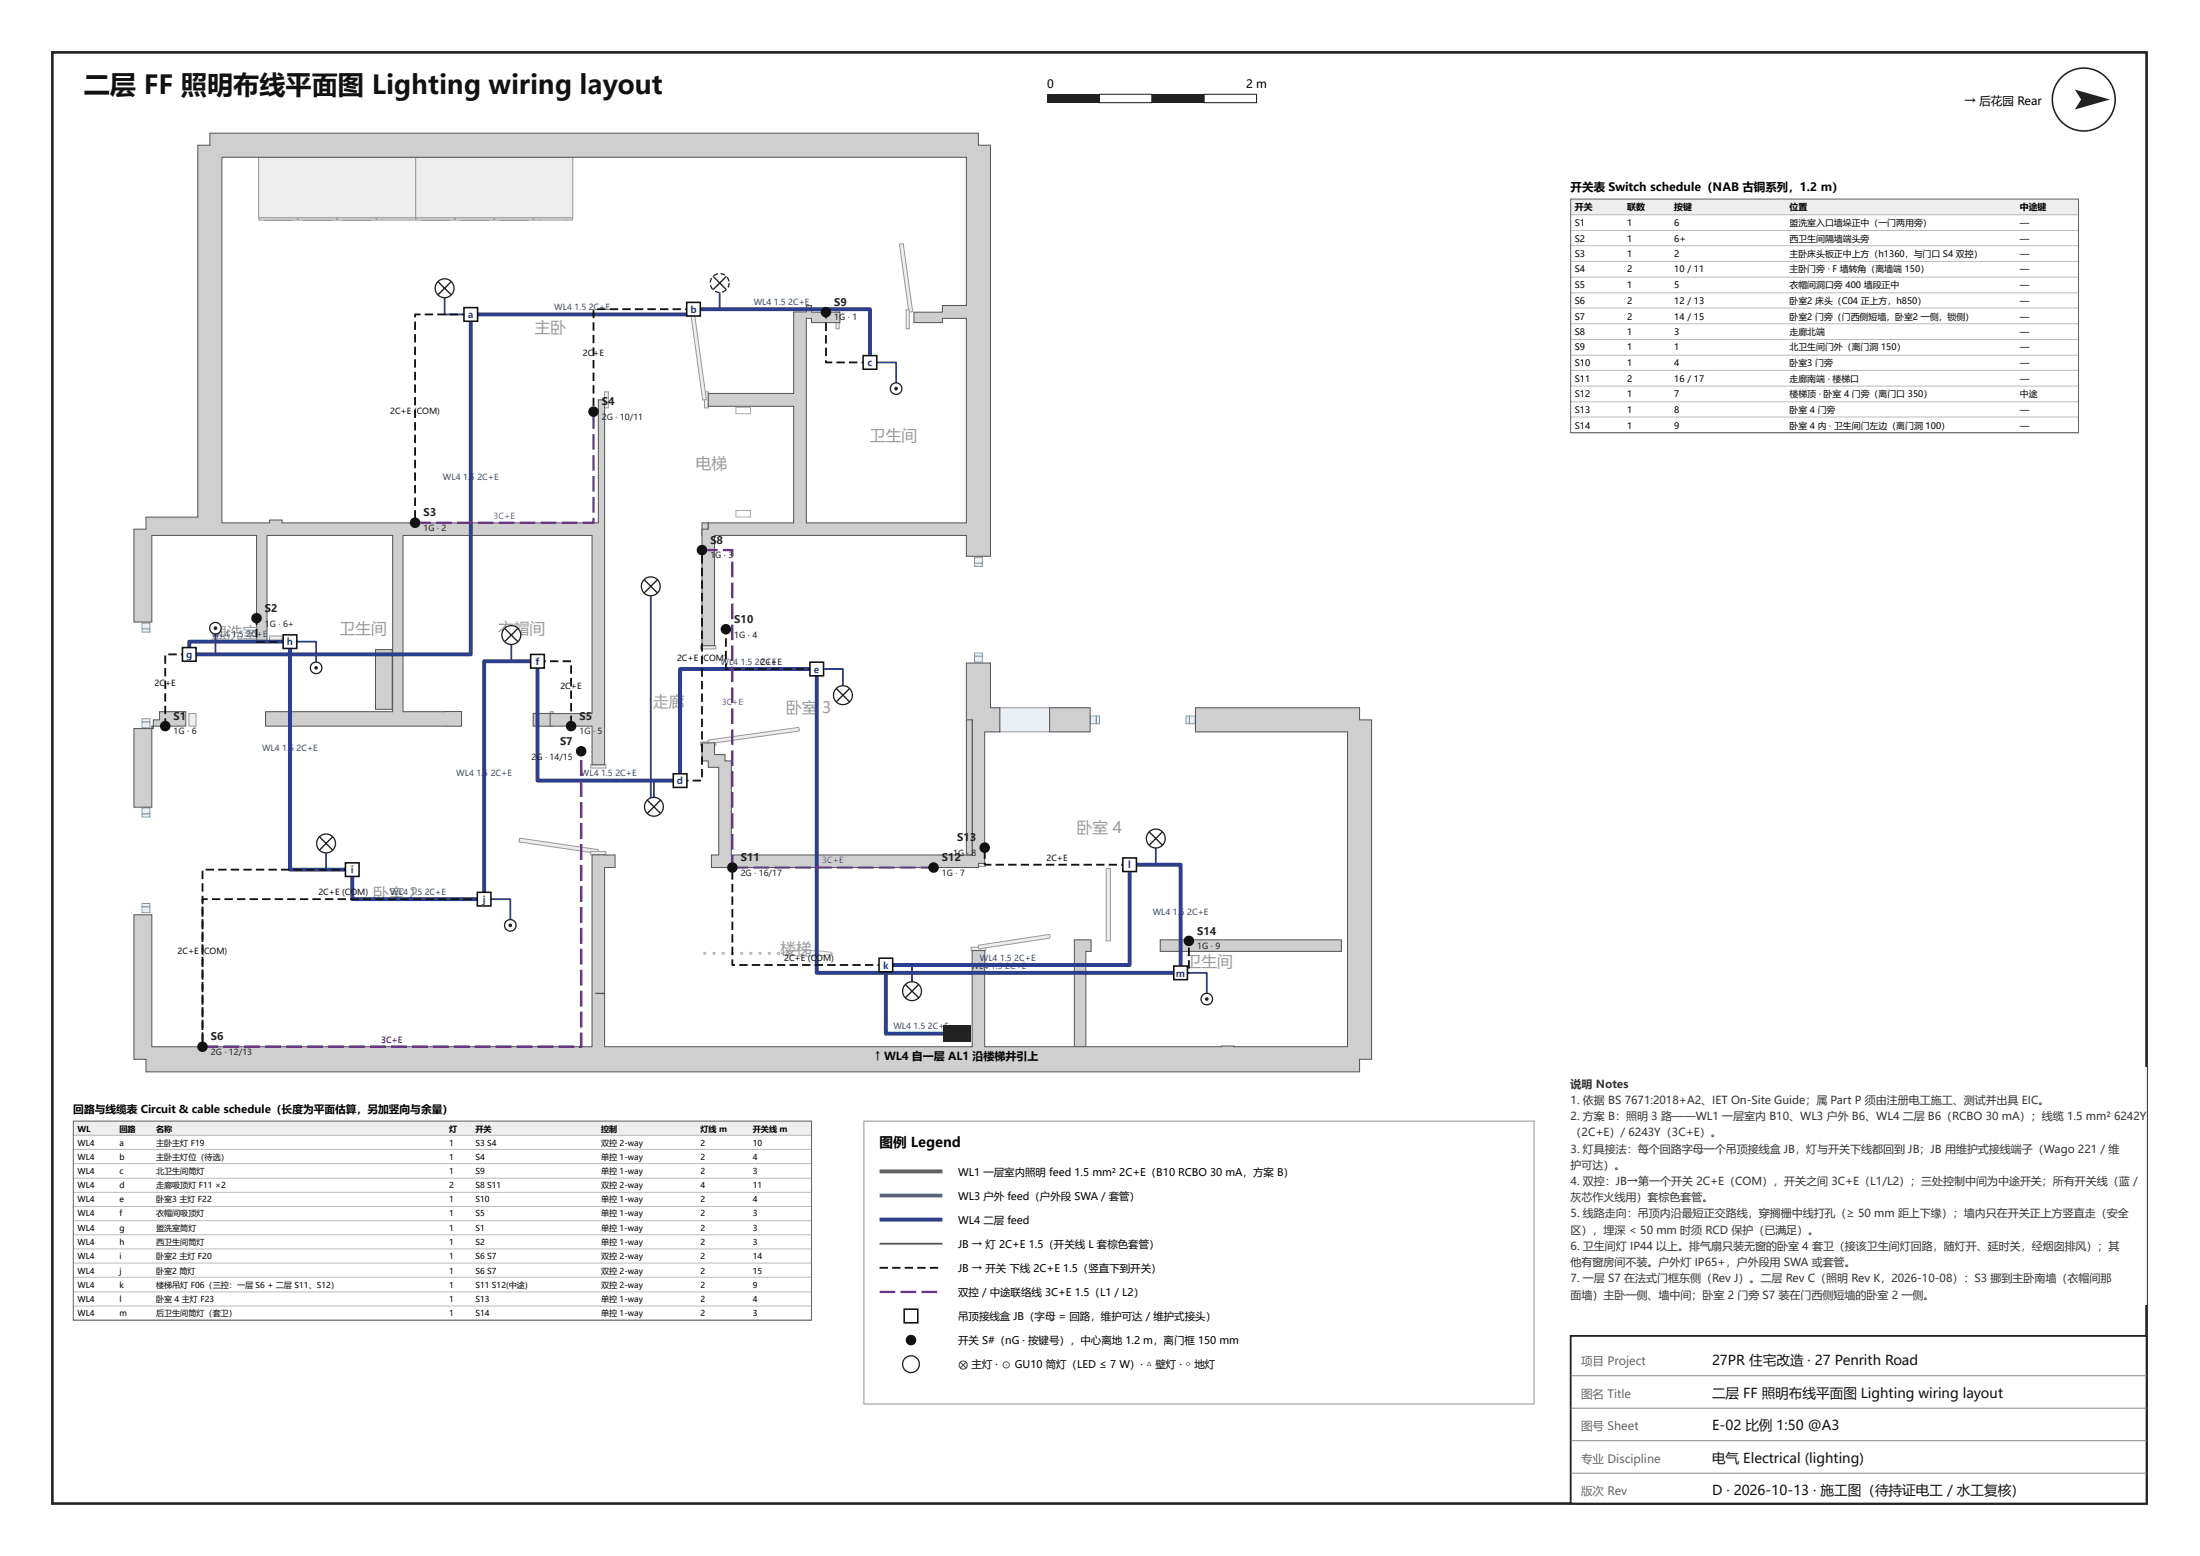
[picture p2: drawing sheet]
<svg xmlns="http://www.w3.org/2000/svg" width="420mm" height="297mm" viewBox="0 0 420 297" stroke-linecap="round" stroke-linejoin="round" font-family="sans-serif">
<path d="M10 10h400v277h-400z" fill="none" stroke="#222" stroke-width=".5"/>
<path d="M300 255h110v32h-110z" fill="#fff"/>
<path d="M300 255h110v32h-110z" fill="none" stroke="#222" stroke-width=".35"/>
<path d="M300 262.6h110M300 268.8h110M300 275h110M300 281.2h110" fill="none" stroke="#888" stroke-width=".19"/>
<circle cx="398" cy="19" r="6" fill="none" stroke="#222" stroke-width=".3"/>
<g fill="#222">
<path d="M396.3 17.1l6.7 1.9-6.7 1.9 1.2-1.9z"/>
<path d="M200 18h10v1.6h-10z"/>
</g>
<path d="M210 18h10v1.6h-10z" fill="#fff"/>
<path d="M210 18h10v1.6h-10z" fill="none" stroke="#222" stroke-width=".2"/>
<path d="M220 18h10v1.6h-10z" fill="#222"/>
<path d="M230 18h10v1.6h-10z" fill="#fff"/>
<path d="M230 18h10v1.6h-10z" fill="none" stroke="#222" stroke-width=".2"/>
<path d="M298 203.6h112v45.4h-112z" fill="#fff"/>
<g fill="none" stroke="#aaa" stroke-width=".19">
<path d="M140.6 77.7h2.8v1.3h-2.8zM140.6 97.4h2.8v1.3h-2.8zM149.3 182a11.8 11.8 0 0 1 4.8-.6 11.9 11.9 0 0 1 4.9 .6 11.8 11.8 0 0 1-4.9 .5 11.7 11.7 0 0 1-4.8-.5z"/>
<circle cx="134.6" cy="182" r=".21"/>
<circle cx="136.4" cy="182" r=".21"/>
<circle cx="138.1" cy="182" r=".21"/>
<circle cx="139.9" cy="182" r=".21"/>
<circle cx="141.6" cy="182" r=".21"/>
<circle cx="143.4" cy="182" r=".21"/>
<circle cx="145.2" cy="182" r=".21"/>
<circle cx="146.9" cy="182" r=".21"/>
<circle cx="148.7" cy="182" r=".21"/>
<circle cx="150.5" cy="182" r=".21"/>
</g>
<path d="M191 135.1h9.5v4.6h-9.5z" fill="#e6f0f8"/>
<path d="M191 135.1h9.5v4.6h-9.5z" fill="none" stroke="#7a9cb8" stroke-width=".19"/>
<path d="M186.1 124.6h1.5v.7h-1.5z" fill="#e6f0f8"/>
<path d="M186.1 124.6h1.5v.7h-1.5z" fill="none" stroke="#7a9cb8" stroke-width=".19"/>
<path d="M186.1 107.5h1.5v.6h-1.5z" fill="#e6f0f8"/>
<path d="M186.1 107.5h1.5v.6h-1.5z" fill="none" stroke="#7a9cb8" stroke-width=".19"/>
<path d="M186.1 125.3h1.5v1.1h-1.5z" fill="#e6f0f8"/>
<path d="M186.1 125.3h1.5v1.1h-1.5z" fill="none" stroke="#7a9cb8" stroke-width=".19"/>
<path d="M186.1 106.4h1.5v1.1h-1.5z" fill="#e6f0f8"/>
<path d="M186.1 106.4h1.5v1.1h-1.5z" fill="none" stroke="#7a9cb8" stroke-width=".19"/>
<path d="M209.4 136.7h.6v1.5h-.6z" fill="#e6f0f8"/>
<path d="M209.4 136.7h.6v1.5h-.6z" fill="none" stroke="#7a9cb8" stroke-width=".19"/>
<path d="M226.5 136.7h.7v1.5h-.7z" fill="#e6f0f8"/>
<path d="M226.5 136.7h.7v1.5h-.7z" fill="none" stroke="#7a9cb8" stroke-width=".19"/>
<path d="M208.3 136.7h1.1v1.5h-1.1z" fill="#e6f0f8"/>
<path d="M208.3 136.7h1.1v1.5h-1.1z" fill="none" stroke="#7a9cb8" stroke-width=".19"/>
<path d="M227.2 136.7h1.1v1.5h-1.1z" fill="#e6f0f8"/>
<path d="M227.2 136.7h1.1v1.5h-1.1z" fill="none" stroke="#7a9cb8" stroke-width=".19"/>
<path d="M27.1 155.3h1.5v.6h-1.5z" fill="#e6f0f8"/>
<path d="M27.1 155.3h1.5v.6h-1.5z" fill="none" stroke="#7a9cb8" stroke-width=".19"/>
<path d="M27.1 172.5h1.5v.6h-1.5z" fill="#e6f0f8"/>
<path d="M27.1 172.5h1.5v.6h-1.5z" fill="none" stroke="#7a9cb8" stroke-width=".19"/>
<path d="M27.1 154.2h1.5v1.1h-1.5z" fill="#e6f0f8"/>
<path d="M27.1 154.2h1.5v1.1h-1.5z" fill="none" stroke="#7a9cb8" stroke-width=".19"/>
<path d="M27.1 173.1h1.5v1.1h-1.5z" fill="#e6f0f8"/>
<path d="M27.1 173.1h1.5v1.1h-1.5z" fill="none" stroke="#7a9cb8" stroke-width=".19"/>
<path d="M27.1 137.2h1.5v.6h-1.5z" fill="#e6f0f8"/>
<path d="M27.1 137.2h1.5v.6h-1.5z" fill="none" stroke="#7a9cb8" stroke-width=".19"/>
<path d="M27.1 120h1.5v.7h-1.5z" fill="#e6f0f8"/>
<path d="M27.1 120h1.5v.7h-1.5z" fill="none" stroke="#7a9cb8" stroke-width=".19"/>
<path d="M27.1 137.8h1.5v1.1h-1.5z" fill="#e6f0f8"/>
<path d="M27.1 137.8h1.5v1.1h-1.5z" fill="none" stroke="#7a9cb8" stroke-width=".19"/>
<path d="M27.1 118.9h1.5v1.1h-1.5z" fill="#e6f0f8"/>
<path d="M27.1 118.9h1.5v1.1h-1.5z" fill="none" stroke="#7a9cb8" stroke-width=".19"/>
<path d="M51.5 121.4h2.4v1.2h-2.4z" fill="#eee"/>
<path d="M51.5 121.4h2.4v1.2h-2.4z" fill="none" stroke="#999" stroke-width=".19"/>
<path d="M36.1 136.2h1.3v2.4h-1.3z" fill="#eee"/>
<path d="M36.1 136.2h1.3v2.4h-1.3z" fill="none" stroke="#999" stroke-width=".19"/>
<path d="M211.3 165.8h.8v13.8h-.8z" fill="#eee"/>
<path d="M211.3 165.8h.8v13.8h-.8z" fill="none" stroke="#999" stroke-width=".19"/>
<path d="M133.8 123.2h2.9v.7h-2.9z" fill="#eee"/>
<path d="M133.8 123.2h2.9v.7h-2.9z" fill="none" stroke="#999" stroke-width=".19"/>
<path d="M133.8 141.6h2.9v.6h-2.9z" fill="#eee"/>
<path d="M133.8 141.6h2.9v.6h-2.9z" fill="none" stroke="#999" stroke-width=".19"/>
<path d="M135.3 141.3l17.2-2.5 .2 .6-17.3 2.6z" fill="#eee"/>
<path d="M135.3 141.3l17.2-2.5 .2 .6-17.3 2.6z" fill="none" stroke="#999" stroke-width=".19"/>
<path d="M115.5 74.8h.7v3.1h-.7z" fill="#eee"/>
<path d="M115.5 74.8h.7v3.1h-.7z" fill="none" stroke="#999" stroke-width=".19"/>
<path d="M134.6 74.8h.7v3.1h-.7z" fill="#eee"/>
<path d="M134.6 74.8h.7v3.1h-.7z" fill="none" stroke="#999" stroke-width=".19"/>
<path d="M131.7 57.8l.6-.1 2.6 18.6-.7 .1z" fill="#eee"/>
<path d="M131.7 57.8l.6-.1 2.6 18.6-.7 .1z" fill="none" stroke="#999" stroke-width=".19"/>
<path d="M84.5 135.9h.6v2.5h-.6z" fill="#eee"/>
<path d="M84.5 135.9h.6v2.5h-.6z" fill="none" stroke="#999" stroke-width=".19"/>
<path d="M105.1 135.8l.6 .1v2.5h-.6z" fill="#eee"/>
<path d="M105.1 135.8l.6 .1v2.5h-.6z" fill="none" stroke="#999" stroke-width=".19"/>
<path d="M185.5 164.8h2.7l.1 .5-.1 .1h-2.6l-.1-.1z" fill="#eee"/>
<path d="M185.5 164.8h2.7l.1 .5-.1 .1h-2.6l-.1-.1z" fill="none" stroke="#999" stroke-width=".19"/>
<path d="M185.5 180.9l2.7-.1 .1 .5-.1 .1h-2.6l-.1-.1z" fill="#eee"/>
<path d="M185.5 180.9l2.7-.1 .1 .5-.1 .1h-2.6l-.1-.1z" fill="none" stroke="#999" stroke-width=".19"/>
<path d="M186.9 180.4l13.4-2 .2 .1 .1 .5-.2 .1-13.3 2-.2-.1z" fill="#eee"/>
<path d="M186.9 180.4l13.4-2 .2 .1 .1 .5-.2 .1-13.3 2-.2-.1z" fill="none" stroke="#999" stroke-width=".19"/>
<path d="M49.4 30h30v11.6h-30z" fill="#eee"/>
<path d="M49.4 30h30v11.6h-30z" fill="none" stroke="#999" stroke-width=".19"/>
<path d="M79.4 30h30v11.6h-30z" fill="#eee"/>
<path d="M79.4 30h30v11.6h-30z" fill="none" stroke="#999" stroke-width=".19"/>
<path d="M50.5 41.9l5.3 .1z" fill="#eee"/>
<path d="M50.5 41.9l5.3 .1z" fill="none" stroke="#999" stroke-width=".19"/>
<path d="M49.5 41.6h7.4v.4h-7.4z" fill="#eee"/>
<path d="M49.5 41.6h7.4v.4h-7.4z" fill="none" stroke="#999" stroke-width=".19"/>
<path d="M80.5 42h5.3z" fill="#eee"/>
<path d="M80.5 42h5.3z" fill="none" stroke="#999" stroke-width=".19"/>
<path d="M79.5 41.6h7.4v.4h-7.4z" fill="#eee"/>
<path d="M79.5 41.6h7.4v.4h-7.4z" fill="none" stroke="#999" stroke-width=".19"/>
<path d="M58 41.9l5.3 .1z" fill="#eee"/>
<path d="M58 41.9l5.3 .1z" fill="none" stroke="#999" stroke-width=".19"/>
<path d="M56.9 41.6h7.5v.4h-7.5z" fill="#eee"/>
<path d="M56.9 41.6h7.5v.4h-7.5z" fill="none" stroke="#999" stroke-width=".19"/>
<path d="M88 42h5.3z" fill="#eee"/>
<path d="M88 42h5.3z" fill="none" stroke="#999" stroke-width=".19"/>
<path d="M86.9 41.6h7.5v.4h-7.5z" fill="#eee"/>
<path d="M86.9 41.6h7.5v.4h-7.5z" fill="none" stroke="#999" stroke-width=".19"/>
<path d="M65.5 42h5.4z" fill="#eee"/>
<path d="M65.5 42h5.4z" fill="none" stroke="#999" stroke-width=".19"/>
<path d="M64.4 41.6h7.5v.4h-7.5z" fill="#eee"/>
<path d="M64.4 41.6h7.5v.4h-7.5z" fill="none" stroke="#999" stroke-width=".19"/>
<path d="M95.5 42h5.4z" fill="#eee"/>
<path d="M95.5 42h5.4z" fill="none" stroke="#999" stroke-width=".19"/>
<path d="M94.4 41.6h7.5v.4h-7.5z" fill="#eee"/>
<path d="M94.4 41.6h7.5v.4h-7.5z" fill="none" stroke="#999" stroke-width=".19"/>
<path d="M71.9 41.6h7.4v.4h-7.4z" fill="#eee"/>
<path d="M71.9 41.6h7.4v.4h-7.4z" fill="none" stroke="#999" stroke-width=".19"/>
<path d="M101.9 41.6h7.4v.4h-7.4z" fill="#eee"/>
<path d="M101.9 41.6h7.4v.4h-7.4z" fill="none" stroke="#999" stroke-width=".19"/>
<path d="M171.8 46.6l.7-.1 1.8 13-.7 .1z" fill="#eee"/>
<path d="M171.8 46.6l.7-.1 1.8 13-.7 .1z" fill="none" stroke="#999" stroke-width=".19"/>
<path d="M159.7 59.2h.6v3.6h-.6z" fill="#eee"/>
<path d="M159.7 59.2h.6v3.6h-.6z" fill="none" stroke="#999" stroke-width=".19"/>
<path d="M173.1 59.2h.6v3.6h-.6z" fill="#eee"/>
<path d="M173.1 59.2h.6v3.6h-.6z" fill="none" stroke="#999" stroke-width=".19"/>
<path d="M99.2 160l15.1 2.2-.1 .7-15-2.2z" fill="#eee"/>
<path d="M99.2 160l15.1 2.2-.1 .7-15-2.2z" fill="none" stroke="#999" stroke-width=".19"/>
<path d="M112.8 146h2.9v.6h-2.9z" fill="#eee"/>
<path d="M112.8 146h2.9v.6h-2.9z" fill="none" stroke="#999" stroke-width=".19"/>
<path d="M112.8 162.5h2.9v.7h-2.9z" fill="#eee"/>
<path d="M112.8 162.5h2.9v.7h-2.9z" fill="none" stroke="#999" stroke-width=".19"/>
<path d="M101.8 136.2h3.8v2.4h-3.8z" fill-rule="evenodd" fill="#cfcfcf"/>
<path d="M101.8 136.2h3.8v2.4h-3.8z" fill="none" stroke="#555" stroke-width=".19"/>
<path d="M134.1 141.8h2.4v2.2h2v1.2h1.2v18h46v-25.8h-1.1v-10.8h4.6v8.5h1.8v4.6h-2.9v25.1h-1.2v.8h-51v-2.4h1.4v-16.7h-2v-1.3h-1.2z" fill-rule="evenodd" fill="#cfcfcf"/>
<path d="M134.1 141.8h2.4v2.2h2v1.2h1.2v18h46v-25.8h-1.1v-10.8h4.6v8.5h1.8v4.6h-2.9v25.1h-1.2v.8h-51v-2.4h1.4v-16.7h-2v-1.3h-1.2z" fill="none" stroke="#555" stroke-width=".19"/>
<path d="M200.5 135.1h7.7v4.6h-7.7z" fill-rule="evenodd" fill="#cfcfcf"/>
<path d="M200.5 135.1h7.7v4.6h-7.7z" fill="none" stroke="#555" stroke-width=".19"/>
<path d="M134.1 99.8h1.2v2.4h-1.2z" fill-rule="evenodd" fill="#cfcfcf"/>
<path d="M134.1 99.8h1.2v2.4h-1.2z" fill="none" stroke="#555" stroke-width=".19"/>
<path d="M184.6 137.4h1.1v25.8h-1.1z" fill-rule="evenodd" fill="#cfcfcf"/>
<path d="M184.6 137.4h1.1v25.8h-1.1z" fill="none" stroke="#555" stroke-width=".19"/>
<path d="M205.2 179.4h3.2v2.2h-1v18.2h-2.2z" fill-rule="evenodd" fill="#cfcfcf"/>
<path d="M205.2 179.4h3.2v2.2h-1v18.2h-2.2z" fill="none" stroke="#555" stroke-width=".19"/>
<path d="M221.6 179.4h34.6v2.2h-34.6z" fill-rule="evenodd" fill="#cfcfcf"/>
<path d="M221.6 179.4h34.6v2.2h-34.6z" fill="none" stroke="#555" stroke-width=".19"/>
<path d="M25.6 174.6h3.4v25.2h84.1v-36.6h4.4v2.4h-2v24h-1.7l1.7 .1v10.1h70.2v-18.4h2.4v18.4h45.2v-.1h2.4v.1h21.7v-60.1h-29.1v-4.6h31.4v2.3h2.3v64.8h-2.3v2.4h-231.8v-2.4h-2.3z" fill-rule="evenodd" fill="#cfcfcf"/>
<path d="M25.6 174.6h3.4v25.2h84.1v-36.6h4.4v2.4h-2v24h-1.7l1.7 .1v10.1h70.2v-18.4h2.4v18.4h45.2v-.1h2.4v.1h21.7v-60.1h-29.1v-4.6h31.4v2.3h2.3v64.8h-2.3v2.4h-231.8v-2.4h-2.3z" fill="none" stroke="#555" stroke-width=".19"/>
<path d="M30.5 135.8h5v2.8h-6.2v-1.2h1.2z" fill-rule="evenodd" fill="#cfcfcf"/>
<path d="M30.5 135.8h5v2.8h-6.2v-1.2h1.2z" fill="none" stroke="#555" stroke-width=".19"/>
<path d="M29 138.6h.3v.5h-.3z" fill-rule="evenodd" fill="#cfcfcf"/>
<path d="M29 138.6h.3v.5h-.3z" fill="none" stroke="#555" stroke-width=".19"/>
<path d="M25.6 139.1h3.4v15h-3.4z" fill-rule="evenodd" fill="#cfcfcf"/>
<path d="M25.6 139.1h3.4v15h-3.4z" fill="none" stroke="#555" stroke-width=".19"/>
<path d="M37.8 27.7h2.3v-2.3h146.8v2.3h2.3v78.5h-4.6v-4h-48.1v21h-2.4v-22.2h1.2v-1.2h16.3v-22.3h-16.3v-2.4h16.3v-15.6h2.4v-1.2h1v1.3h5.4v2h-5.4v-.8h-1v39h30.6v-39h-4.6v.8h-5.4v-2h5.4v-1.3h4.6v-28.3h-142.2v69.8h9.1v-.5h2.4v.5h60.4v-23.5h1.2v69.7h-2.4v-7.4h-8v-2.4h8v-34h-36.1v33.6h11.2v2.8h-37.5v-2.8h24.3v-33.6h-24v20.4h-2v-20.4h-20v16.5h-3.4v-17.7h2.3v-2.3h9.9z" fill-rule="evenodd" fill="#cfcfcf"/>
<path d="M37.8 27.7h2.3v-2.3h146.8v2.3h2.3v78.5h-4.6v-4h-48.1v21h-2.4v-22.2h1.2v-1.2h16.3v-22.3h-16.3v-2.4h16.3v-15.6h2.4v-1.2h1v1.3h5.4v2h-5.4v-.8h-1v39h30.6v-39h-4.6v.8h-5.4v-2h5.4v-1.3h4.6v-28.3h-142.2v69.8h9.1v-.5h2.4v.5h60.4v-23.5h1.2v69.7h-2.4v-7.4h-8v-2.4h8v-34h-36.1v33.6h11.2v2.8h-37.5v-2.8h24.3v-33.6h-24v20.4h-2v-20.4h-20v16.5h-3.4v-17.7h2.3v-2.3h9.9z" fill="none" stroke="#555" stroke-width=".19"/>
<path d="M71.7 124h3.2v11.4h-3.2z" fill-rule="evenodd" fill="#cfcfcf"/>
<path d="M71.7 124h3.2v11.4h-3.2z" fill="none" stroke="#555" stroke-width=".19"/>
<path d="M166.2 69.2v-10.2h-33.7v1h-42.6v64.9h-53.8v-2.4h19.3v43.5h11.9v5.6h25.2v-45.4h10.2v22.8h27.2v-21.3h26.1v58h69.5v-20.6h-9.7v19.1h-46.6v13.1h13.6" fill="none" stroke="#2c3e8f" stroke-width=".75" stroke-linecap="butt"/>
<g fill="none" stroke="#2c3e8f" stroke-width=".35">
<path d="M84.9 55v5h5M137.5 54v5h-5M166.2 69.2h5v5M41.1 119.9v5h-5M124.3 111.9v42.1h.6v-5h5M55.4 122.5h5v5M97.7 121.2v5h5M156 127.7h5v5M62.3 161v5h5M92.5 171.6h5v5M220.8 160.1v5h-5M169.2 184.2h5v5"/>
<path d="M225.5 185.7h5v5"/>
</g>
<g fill="#111">
<path d="M88.3 59.8h1.6v.4h-1.6zM85.9 59.8h1.6v.4h-1.6zM83.5 59.8h1.6v.4h-1.6zM81.1 59.8h1.6v.4h-1.6zM79.2 59.9l1.1-.1v.4h-1v-.2h.2v.6h-.4zM79.1 61.4h.4v1.6h-.4zM79.1 63.8h.4v1.6h-.4zM79.1 66.2h.4v1.6h-.4zM79.1 68.6h.4v1.6h-.4zM79.1 71h.4v1.6h-.4zM79.1 73.4h.4v1.6h-.4zM79.1 75.8h.4v1.6h-.4zM79.1 78.2h.4v1.6h-.4zM79.1 80.6h.4v1.6h-.4zM79.1 83h.4v1.6h-.4zM79.1 85.4h.4v1.6h-.4zM79.1 87.8h.4v1.6h-.4zM79.1 90.2h.4v1.6h-.4zM79.1 92.6h.4v1.6h-.4zM79.1 95h.4v1.6h-.4zM79.1 97.4h.4v1.6h-.4z"/>
<path d="M130.9 58.8h1.6v.4h-1.6zM128.5 58.8h1.6v.4h-1.6zM126.1 58.8h1.6v.4h-1.6zM123.7 58.8h1.6v.4h-1.6zM121.3 58.8h1.6v.4h-1.6zM118.9 58.8h1.6v.4h-1.6zM116.5 58.8h1.6v.4h-1.6zM114.1 58.8h1.6v.4h-1.6zM113.2 59.1h.3v1.6h-.3zM113.2 61.5h.3v1.6h-.3zM113.2 63.9h.3v1.6h-.3zM113.2 66.3h.3v1.6h-.3zM113.2 68.7h.3v1.6h-.3zM113.2 71.1h.3v1.6h-.3zM113.2 73.5h.3v1.6h-.3zM113.2 75.9h.3v1.6h-.3zM113.2 78.3h.3v.3h-.3z"/>
<path d="M164.6 69h1.6v.4h-1.6zM162.2 69h1.6v.4h-1.6zM159.8 69h1.6v.4h-1.6zM157.6 68.8h.3v.4h-.1v-.2h1.2v.4l-1.3-.1zM157.6 66.4h.3v1.6h-.3zM157.6 64h.3v1.6h-.3zM157.6 61.6h.3v1.6h-.3zM157.6 59.6h.3v1.2h-.3z"/>
<path d="M129.9 148.8h1.6v.4h-1.6zM132.3 148.8h1.6v.4h-1.6zM133.9 146.8h.4v1.6h-.4zM133.9 144.4h.4v1.6h-.4zM133.9 142h.4v1.6h-.4zM133.9 139.6h.4v1.6h-.4zM133.9 137.2h.4v1.6h-.4zM133.9 134.8h.4v1.6h-.4zM133.9 132.4h.4v1.6h-.4zM133.9 130h.4v1.6h-.4zM133.9 127.6h.4v1.6h-.4zM133.9 125.2h.4v1.6h-.4zM133.9 122.8h.4v1.6h-.4zM133.9 120.4h.4v1.6h-.4zM133.9 118h.4v1.6h-.4zM133.9 115.6h.4v1.6h-.4zM133.9 113.2h.4v1.6h-.4zM133.9 110.8h.4v1.6h-.4zM133.9 108.4h.4v1.6h-.4zM133.9 106h.4v1.6h-.4zM133.9 105h.4v.2h-.4z"/>
<path d="M154.4 127.5h1.6v.4h-1.6zM152 127.5h1.6v.4h-1.6zM149.6 127.5h1.6v.4h-1.6zM147.2 127.5h1.6v.4h-1.6zM144.8 127.5h1.6v.4h-1.6zM142.4 127.5h1.6v.4h-1.6zM140 127.5h1.6v.4h-1.6zM138.5 126.6h.3v1.1h-.2v-.2h.6v.4l-.7-.1zM138.5 124.2h.3v1.6h-.3zM138.5 121.8h.3v1.6h-.3zM138.5 120.1h.3v.9h-.3z"/>
<path d="M102.7 126h1.6v.4h-1.6zM105.1 126h1.6v.4h-1.6zM107.5 126h1.6v.4h-1.6zM108.9 127h.4v1.6h-.4zM108.9 129.4h.4v1.6h-.4zM108.9 131.8h.4v1.6h-.4zM108.9 134.2h.4v1.6h-.4zM108.9 136.6h.4v1.6h-.4z"/>
<path d="M34.5 124.7h1.6v.4h-1.6zM32.1 124.7h1.6v.4h-1.6zM31.4 125.1h.3v1.6h-.3zM31.4 127.5h.3v1.6h-.3zM31.4 129.9h.3v1.6h-.3zM31.4 132.3h.3v1.6h-.3zM31.4 134.7h.3v1.6h-.3zM31.4 137.1h.3v1.5h-.3z"/>
<path d="M53.8 122.3h1.6v.4h-1.6zM51.4 122.3h1.6v.4h-1.6zM48.8 122.5h.4h-.2v-.2h1.6v.4h-1.6zM48.8 120.1h.4v1.6h-.4zM48.8 118h.4v1.3h-.4z"/>
<path d="M65.7 165.8h1.6v.4h-1.6zM63.3 165.8h1.6v.4h-1.6zM60.9 165.8h1.6v.4h-1.6zM58.5 165.8h1.6v.4h-1.6zM56.1 165.8h1.6v.4h-1.6zM53.7 165.8h1.6v.4h-1.6zM51.3 165.8h1.6v.4h-1.6zM48.9 165.8h1.6v.4h-1.6zM46.5 165.8h1.6v.4h-1.6zM44.1 165.8h1.6v.4h-1.6zM41.7 165.8h1.6v.4h-1.6zM39.3 165.8h1.6v.4h-1.6zM38.5 166.2h.4v1.6h-.4zM38.5 168.6h.4v1.6h-.4zM38.5 171h.4v1.6h-.4zM38.5 173.4h.4v1.6h-.4zM38.5 175.8h.4v1.6h-.4zM38.5 178.2h.4v1.6h-.4zM38.5 180.6h.4v1.6h-.4zM38.5 183h.4v1.6h-.4zM38.5 185.4h.4v1.6h-.4zM38.5 187.8h.4v1.6h-.4zM38.5 190.2h.4v1.6h-.4zM38.5 192.6h.4v1.6h-.4zM38.5 195h.4v1.6h-.4zM38.5 197.4h.4v1.6h-.4z"/>
<path d="M90.9 171.5h1.6v.3h-1.6zM88.5 171.5h1.6v.3h-1.6zM86.1 171.5h1.6v.3h-1.6zM83.7 171.5h1.6v.3h-1.6zM81.3 171.5h1.6v.3h-1.6zM78.9 171.5h1.6v.3h-1.6zM76.5 171.5h1.6v.3h-1.6zM74.1 171.5h1.6v.3h-1.6zM71.7 171.5h1.6v.3h-1.6zM69.3 171.5h1.6v.3h-1.6zM66.9 171.5h1.6v.3h-1.6zM64.5 171.5h1.6v.3h-1.6zM62.1 171.5h1.6v.3h-1.6zM59.7 171.5h1.6v.3h-1.6zM57.3 171.5h1.6v.3h-1.6zM54.9 171.5h1.6v.3h-1.6zM52.5 171.5h1.6v.3h-1.6zM50.1 171.5h1.6v.3h-1.6zM47.7 171.5h1.6v.3h-1.6zM45.3 171.5h1.6v.3h-1.6zM42.9 171.5h1.6v.3h-1.6zM40.5 171.5h1.6v.3h-1.6zM38.6 171.5h1.1v.3h-1v-.2h.2v.6h-.4zM38.5 173h.4v1.6h-.4zM38.5 175.4h.4v1.6h-.4zM38.5 177.8h.4v1.6h-.4zM38.5 180.2h.4v1.6h-.4zM38.5 182.6h.4v1.6h-.4zM38.5 185h.4v1.6h-.4zM38.5 187.4h.4v1.6h-.4zM38.5 189.8h.4v1.6h-.4zM38.5 192.2h.4v1.6h-.4zM38.5 194.6h.4v1.6h-.4zM38.5 197h.4v1.6h-.4zM38.5 199.4h.4v.4h-.4z"/>
<path d="M167.6 184h1.6v.4h-1.6zM165.2 184h1.6v.4h-1.6zM162.8 184h1.6v.4h-1.6zM160.4 184h1.6v.4h-1.6zM158 184h1.6v.4h-1.6zM155.6 184h1.6v.4h-1.6zM153.2 184h1.6v.4h-1.6zM150.8 184h1.6v.4h-1.6zM148.4 184h1.6v.4h-1.6zM146 184h1.6v.4h-1.6zM143.6 184h1.6v.4h-1.6zM141.2 184h1.6v.4h-1.6zM139.7 183.1h.4v1.1h-.2v-.2h.5v.4l-.7-.1zM139.7 180.7h.4v1.6h-.4zM139.7 178.3h.4v1.6h-.4zM139.7 175.9h.4v1.6h-.4zM139.7 173.5h.4v1.6h-.4zM139.7 171.1h.4v1.6h-.4zM139.7 168.7h.4v1.6h-.4zM139.7 166.3h.4v1.6h-.4z"/>
<path d="M214.2 164.9h1.6v.3h-1.6zM211.8 164.9h1.6v.3h-1.6zM209.4 164.9h1.6v.3h-1.6zM207 164.9h1.6v.3h-1.6zM204.6 164.9h1.6v.3h-1.6zM202.2 164.9h1.6v.3h-1.6zM199.8 164.9h1.6v.3h-1.6zM197.4 164.9h1.6v.3h-1.6zM195 164.9h1.6v.3h-1.6zM192.6 164.9h1.6v.3h-1.6zM190.2 164.9h1.6v.3h-1.6zM187.9 164.7h.4v.4h-.2v-.2h1.3v.3h-1.4zM187.9 162.3h.4v1.6h-.4z"/>
<path d="M225.5 185.5h1.6v.2h-.2h.4l-.2 .2h-1.6zM226.9 183.3h.4v1.6h-.4zM226.9 180.9h.4v1.6h-.4zM226.9 179.6h.4v.5h-.4z"/>
</g>
<g fill="#7a2fb5">
<path d="M79.3 99.6h3v.4h-3zM83.3 99.6h3v.4h-3zM87.3 99.6h3v.4h-3zM91.3 99.6h3v.4h-3zM95.3 99.6h3v.4h-3zM99.3 99.6h3v.4h-3zM103.3 99.6h3v.4h-3zM107.3 99.6h3v.4h-3zM111.3 99.6h2.1v.2h-.3v-.9h.5v.9l-.2 .2h-2.1zM113.1 94.9h.5v3h-.5zM113.1 90.9h.5v3h-.5zM113.1 86.9h.5v3h-.5zM113.1 82.9h.5v3h-.5zM113.1 78.9h.5v3h-.5z"/>
<path d="M134.1 104.8h3v.4h-3zM138.1 104.8h1.9l.1 1.4h-.4v-1.2h.2v.2h-1.8zM139.7 107.2h.4v3h-.4zM139.7 111.2h.4v3h-.4zM139.7 115.2h.4v3h-.4zM139.7 119.2h.4v3h-.4zM139.7 123.2h.4v3h-.4zM139.7 127.2h.4v3h-.4zM139.7 131.2h.4v3h-.4zM139.7 135.2h.4v3h-.4zM139.7 139.2h.4v3h-.4zM139.7 143.2h.4v3h-.4zM139.7 147.2h.4v3h-.4zM139.7 151.2h.4v3h-.4zM139.7 155.2h.4v3h-.4zM139.7 159.2h.4v3h-.4zM139.7 163.2h.4v2.4h-.4z"/>
<path d="M38.7 199.6h3v.4h-3zM42.7 199.6h3v.4h-3zM46.7 199.6h3v.4h-3zM50.7 199.6h3v.4h-3zM54.7 199.6h3v.4h-3zM58.7 199.6h3v.4h-3zM62.7 199.6h3v.4h-3zM66.7 199.6h3v.4h-3zM70.7 199.6h3v.4h-3zM74.7 199.6h3v.4h-3zM78.7 199.6h3v.4h-3zM82.7 199.6h3v.4h-3zM86.7 199.6h3v.4h-3zM90.7 199.6h3v.4h-3zM94.7 199.6h3v.4h-3zM98.7 199.6h3v.4h-3zM102.7 199.6h3v.4h-3zM106.7 199.6h3v.4h-3zM110.8 197.1h.4v2.7l-.2 .2h-.3v-.4h.3v.2h-.2zM110.8 193.1h.4v3h-.4zM110.8 189.1h.4v3h-.4zM110.8 185.1h.4v3h-.4zM110.8 181.1h.4v3h-.4zM110.8 177.1h.4v3h-.4zM110.8 173.1h.4v3h-.4zM110.8 169.1h.4v3h-.4zM110.8 165.1h.4v3h-.4zM110.8 161.1h.4v3h-.4zM110.8 157.1h.4v3h-.4zM110.8 153.1h.4v3h-.4zM110.8 149.1h.4v3h-.4zM110.8 145.1h.4v3h-.4zM110.8 143.4h.4v.7h-.4z"/>
<path d="M38.7 199.6h3v.4h-3zM42.7 199.6h3v.4h-3zM46.7 199.6h3v.4h-3zM50.7 199.6h3v.4h-3zM54.7 199.6h3v.4h-3zM58.7 199.6h3v.4h-3zM62.7 199.6h3v.4h-3zM66.7 199.6h3v.4h-3zM70.7 199.6h3v.4h-3zM74.7 199.6h3v.4h-3zM78.7 199.6h3v.4h-3zM82.7 199.6h3v.4h-3zM86.7 199.6h3v.4h-3zM90.7 199.6h3v.4h-3zM94.7 199.6h3v.4h-3zM98.7 199.6h3v.4h-3zM102.7 199.6h3v.4h-3zM106.7 199.6h3v.4h-3zM110.8 197.1h.4v2.7l-.2 .2h-.3v-.4h.3v.2h-.2zM110.8 193.1h.4v3h-.4zM110.8 189.1h.4v3h-.4zM110.8 185.1h.4v3h-.4zM110.8 181.1h.4v3h-.4zM110.8 177.1h.4v3h-.4zM110.8 173.1h.4v3h-.4zM110.8 169.1h.4v3h-.4zM110.8 165.1h.4v3h-.4zM110.8 161.1h.4v3h-.4zM110.8 157.1h.4v3h-.4zM110.8 153.1h.4v3h-.4zM110.8 149.1h.4v3h-.4zM110.8 145.1h.4v3h-.4zM110.8 143.4h.4v.7h-.4z"/>
<path d="M139.9 165.4h3v.4h-3zM143.9 165.4h3v.4h-3zM147.9 165.4h3v.4h-3zM151.9 165.4h3v.4h-3zM155.9 165.4h3v.4h-3zM159.9 165.4h3v.4h-3zM163.9 165.4h3v.4h-3zM167.9 165.4h3v.4h-3zM171.9 165.4h3v.4h-3zM175.9 165.4h2.4v.4h-2.4z"/>
</g>
<circle cx="174.2" cy="189.2" r="1.8" fill="#fff"/>
<g fill="none" stroke="#222" stroke-width=".25">
<path d="M172.9 187.9l2.6 2.6M175.5 187.9l-2.6 2.6"/>
<circle cx="174.2" cy="189.2" r="1.8"/>
</g>
<path d="M172.9 187.9l2.6 2.6zM175.5 187.9l-2.6 2.6z" fill="#000"/>
<circle cx="124.9" cy="154" r="1.8" fill="#fff"/>
<g fill="none" stroke="#222" stroke-width=".25">
<path d="M123.6 152.7l2.6 2.6M126.2 152.7l-2.6 2.6"/>
<circle cx="124.9" cy="154" r="1.8"/>
</g>
<path d="M123.6 152.7l2.6 2.6zM126.2 152.7l-2.6 2.6z" fill="#000"/>
<circle cx="84.9" cy="55" r="1.8" fill="#fff"/>
<g fill="none" stroke="#222" stroke-width=".25">
<path d="M83.6 53.8l2.6 2.5M86.2 53.8l-2.6 2.5"/>
<circle cx="84.9" cy="55" r="1.8"/>
</g>
<path d="M83.6 53.8l2.6 2.5zM86.2 53.8l-2.6 2.5z" fill="#000"/>
<circle cx="62.3" cy="161" r="1.8" fill="#fff"/>
<g fill="none" stroke="#222" stroke-width=".25">
<path d="M61 159.7l2.5 2.6M63.5 159.7l-2.5 2.6"/>
<circle cx="62.3" cy="161" r="1.8"/>
</g>
<path d="M61 159.7l2.5 2.6zM63.5 159.7l-2.5 2.6z" fill="#000"/>
<circle cx="161" cy="132.7" r="1.8" fill="#fff"/>
<g fill="none" stroke="#222" stroke-width=".25">
<path d="M159.7 131.4l2.6 2.6M162.3 131.4l-2.6 2.6"/>
<circle cx="161" cy="132.7" r="1.8"/>
</g>
<path d="M159.7 131.4l2.6 2.6zM162.3 131.4l-2.6 2.6z" fill="#000"/>
<circle cx="220.8" cy="160.1" r="1.8" fill="#fff"/>
<g fill="none" stroke="#222" stroke-width=".25">
<path d="M219.5 158.8l2.5 2.5M222 158.8l-2.5 2.5"/>
<circle cx="220.8" cy="160.1" r="1.8"/>
</g>
<path d="M219.5 158.8l2.5 2.5zM222 158.8l-2.5 2.5z" fill="#000"/>
<circle cx="171.2" cy="74.2" r="1.1" fill="#fff"/>
<circle cx="171.2" cy="74.2" r="1.1" fill="none" stroke="#222" stroke-width=".25"/>
<circle cx="171.2" cy="74.2" r=".35" fill="#222"/>
<circle cx="230.5" cy="190.7" r="1.1" fill="#fff"/>
<circle cx="230.5" cy="190.7" r="1.1" fill="none" stroke="#222" stroke-width=".25"/>
<circle cx="230.5" cy="190.7" r=".35" fill="#222"/>
<circle cx="41.1" cy="119.9" r="1.1" fill="#fff"/>
<circle cx="41.1" cy="119.9" r="1.1" fill="none" stroke="#222" stroke-width=".25"/>
<circle cx="41.1" cy="119.9" r=".35" fill="#222"/>
<circle cx="97.5" cy="176.6" r="1.1" fill="#fff"/>
<circle cx="97.5" cy="176.6" r="1.1" fill="none" stroke="#222" stroke-width=".25"/>
<circle cx="97.5" cy="176.6" r=".35" fill="#222"/>
<circle cx="137.5" cy="54" r="1.8" fill="#fff"/>
<path d="M137.9 55.6l.7-.4 .2 .2-.8 .5zM136.6 55.5l.8 .2v.2l-.9-.2zM135.6 54.5l.2-.1 .4 .7-.2 .2zM135.8 53l.2 .1-.2 .8h-.3zM136.2 52.5l.9-.4v.3l-.7 .3zM137.6 52.1l.9 .3-.1 .2-.8-.2zM138.8 53l.2-.2 .4 .9-.3 .1zM139.1 54h.3l-.2 .9-.3-.1z" fill="#222"/>
<path d="M136.2 52.8l2.5 2.5zM138.7 52.8l-2.5 2.5z" fill="#000"/>
<path d="M136.2 52.8l2.5 2.5M138.7 52.8l-2.5 2.5" fill="none" stroke="#222" stroke-width=".25"/>
<circle cx="60.4" cy="127.5" r="1.1" fill="#fff"/>
<circle cx="60.4" cy="127.5" r="1.1" fill="none" stroke="#222" stroke-width=".25"/>
<circle cx="60.4" cy="127.5" r=".35" fill="#222"/>
<circle cx="97.7" cy="121.2" r="1.8" fill="#fff"/>
<g fill="none" stroke="#222" stroke-width=".25">
<path d="M96.4 119.9l2.5 2.6M98.9 119.9l-2.5 2.6"/>
<circle cx="97.7" cy="121.2" r="1.8"/>
</g>
<path d="M96.4 119.9l2.5 2.6zM96.4 122.5l2.5-2.6z" fill="#000"/>
<circle cx="124.3" cy="111.9" r="1.8" fill="#fff"/>
<g fill="none" stroke="#222" stroke-width=".25">
<path d="M123 110.6l2.6 2.6M125.6 110.6l-2.6 2.6"/>
<circle cx="124.3" cy="111.9" r="1.8"/>
</g>
<path d="M123 110.6l2.6 2.6zM125.6 110.6l-2.6 2.6z" fill="#000"/>
<path d="M88.6 58.7h2.6v2.6h-2.6z" fill="#fff"/>
<path d="M88.6 58.7h2.6v2.6h-2.6z" fill="none" stroke="#111" stroke-width=".3"/>
<path d="M131.2 57.7h2.6v2.6h-2.6z" fill="#fff"/>
<path d="M131.2 57.7h2.6v2.6h-2.6z" fill="none" stroke="#111" stroke-width=".3"/>
<path d="M164.9 67.9h2.6v2.6h-2.6z" fill="#fff"/>
<path d="M164.9 67.9h2.6v2.6h-2.6z" fill="none" stroke="#111" stroke-width=".3"/>
<path d="M128.6 147.7h2.6v2.6h-2.6z" fill="#fff"/>
<path d="M128.6 147.7h2.6v2.6h-2.6z" fill="none" stroke="#111" stroke-width=".3"/>
<path d="M154.7 126.4h2.6v2.6h-2.6z" fill="#fff"/>
<path d="M154.7 126.4h2.6v2.6h-2.6z" fill="none" stroke="#111" stroke-width=".3"/>
<path d="M101.4 124.9h2.6v2.6h-2.6z" fill="#fff"/>
<path d="M101.4 124.9h2.6v2.6h-2.6z" fill="none" stroke="#111" stroke-width=".3"/>
<path d="M34.8 123.6h2.6v2.6h-2.6z" fill="#fff"/>
<path d="M34.8 123.6h2.6v2.6h-2.6z" fill="none" stroke="#111" stroke-width=".3"/>
<path d="M54.1 121.2h2.6v2.6h-2.6z" fill="#fff"/>
<path d="M54.1 121.2h2.6v2.6h-2.6z" fill="none" stroke="#111" stroke-width=".3"/>
<path d="M66 164.7h2.6v2.6h-2.6z" fill="#fff"/>
<path d="M66 164.7h2.6v2.6h-2.6z" fill="none" stroke="#111" stroke-width=".3"/>
<path d="M91.2 170.3h2.6v2.6h-2.6z" fill="#fff"/>
<path d="M91.2 170.3h2.6v2.6h-2.6z" fill="none" stroke="#111" stroke-width=".3"/>
<path d="M167.9 182.9h2.6v2.6h-2.6z" fill="#fff"/>
<path d="M167.9 182.9h2.6v2.6h-2.6z" fill="none" stroke="#111" stroke-width=".3"/>
<path d="M214.5 163.8h2.6v2.6h-2.6z" fill="#fff"/>
<path d="M214.5 163.8h2.6v2.6h-2.6z" fill="none" stroke="#111" stroke-width=".3"/>
<path d="M224.2 184.4h2.6v2.6h-2.6z" fill="#fff"/>
<path d="M224.2 184.4h2.6v2.6h-2.6z" fill="none" stroke="#111" stroke-width=".3"/>
<g fill="#111">
<circle cx="31.6" cy="138.6" r="1"/>
<circle cx="49" cy="118" r="1"/>
<circle cx="79.3" cy="99.8" r="1"/>
<circle cx="113.4" cy="78.6" r="1"/>
<circle cx="109.1" cy="138.6" r="1"/>
<circle cx="38.7" cy="199.8" r="1"/>
<circle cx="111" cy="143.4" r="1"/>
<circle cx="134.1" cy="105" r="1"/>
<circle cx="157.8" cy="59.6" r="1"/>
<circle cx="138.6" cy="120.1" r="1"/>
<circle cx="139.9" cy="165.6" r="1"/>
<circle cx="178.3" cy="165.6" r="1"/>
<circle cx="188.1" cy="161.8" r="1"/>
<circle cx="227.1" cy="179.6" r="1"/>
</g>
<path d="M180.2 195.7h5.2v3.2h-5.2z" fill="#222"/>
<path d="M165 214h128v54h-128z" fill="#fff"/>
<path d="M165 214h128v54h-128z" fill="none" stroke="#999" stroke-width=".2"/>
<path d="M168 223.6h12" fill="none" stroke="#c0392b" stroke-width=".75" stroke-linecap="butt"/>
<path d="M168 228.2h12" fill="none" stroke="#16a085" stroke-width=".75" stroke-linecap="butt"/>
<path d="M168 232.8h12" fill="none" stroke="#2c3e8f" stroke-width=".75" stroke-linecap="butt"/>
<path d="M168 237.4h12" fill="none" stroke="#555" stroke-width=".35"/>
<path d="M168 241.8h1.6v.4h-1.6zM170.4 241.8h1.6v.4h-1.6zM172.8 241.8h1.6v.4h-1.6zM175.2 241.8h1.6v.4h-1.6zM177.6 241.8h1.6v.4h-1.6z" fill="#111"/>
<path d="M168 246.4h3v.4h-3zM172 246.4h3v.4h-3zM176 246.4h3v.4h-3z" fill="#7a2fb5"/>
<path d="M172.7 249.9h2.6v2.6h-2.6z" fill="#fff"/>
<path d="M172.7 249.9h2.6v2.6h-2.6z" fill="none" stroke="#111" stroke-width=".3"/>
<circle cx="174" cy="255.8" r="1" fill="#111"/>
<circle cx="174" cy="260.4" r="1.6" fill="#fff"/>
<circle cx="174" cy="260.4" r="1.6" fill="none" stroke="#222" stroke-width=".25"/>
<path d="M14 214h141v2.7h-141z" fill="#eee"/>
<g fill="none" stroke="#bbb" stroke-width=".19">
<path d="M14 216.7h141M14 219.4h141M14 222.1h141M14 224.9h141M14 227.6h141M14 230.3h141M14 233h141M14 235.7h141M14 238.4h141M14 241.1h141M14 243.8h141M14 246.6h141"/>
<path d="M14 249.3h141M14 252h141"/>
</g>
<path d="M14 214h141v38h-141z" fill="none" stroke="#666" stroke-width=".2"/>
<path d="M300 38h97v3h-97z" fill="#eee"/>
<g fill="none" stroke="#bbb" stroke-width=".19">
<path d="M300 41h97M300 44h97M300 46.9h97M300 49.9h97M300 52.9h97M300 55.9h97M300 58.8h97M300 61.8h97M300 64.8h97M300 67.8h97M300 70.7h97M300 73.7h97"/>
<path d="M300 76.7h97M300 79.6h97M300 82.6h97"/>
</g>
<path d="M300 38h97v44.6h-97z" fill="none" stroke="#666" stroke-width=".2"/>
<text font-size="5" fill="#111" x="16" y="18">二层 FF 照明布线平面图 Lighting wiring layout</text>
<g font-size="3" fill="#9a9a9a">
<text x="102.2" y="63.5">主卧</text>
<text x="132.9" y="89.5">电梯</text>
<text x="166.2" y="84.1">卫生间</text>
<text x="40.4" y="121.7">盥洗室</text>
<text x="64.9" y="121.1">卫生间</text>
<text x="95.2" y="121.1">衣帽间</text>
<text x="124.8" y="134.9">走廊</text>
<text x="150.1" y="136">卧室</text>
<text x="157" y="136">3</text>
<text x="205.7" y="159">卧室 4</text>
<text x="71.3" y="171.6">卧室 2</text>
<text x="149.1" y="182">楼梯</text>
<text x="226.5" y="184.6">卫生间</text>
</g>
<text font-size="2.6" x="168" y="219">图例 Legend</text>
<g font-size="2.6" fill="#111">
<text x="327" y="260.6">27PR 住宅改造 · 27 Penrith Road</text>
<text x="327" y="266.8">二层 FF 照明布线平面图 Lighting wiring layout</text>
<text x="327" y="273">E-02 比例 1:50 @A3</text>
<text x="327" y="279.2">电气 Electrical (lighting)</text>
<text x="327" y="285.4">D · 2026-10-13 · 施工图（待持证电工 / 水工复核）</text>
</g>
<g font-size="2.2">
<text x="200" y="16.8">0</text>
<text x="238" y="16.8">2 m</text>
<text x="375.2" y="20">→ 后花园 Rear</text>
<text x="300" y="36.5">开关表 Switch schedule（NAB 古铜系列，1.2 m）</text>
</g>
<g font-size="2.2" fill="#666">
<text x="302" y="260.6">项目 Project</text>
<text x="302" y="266.8">图名 Title</text>
<text x="302" y="273">图号 Sheet</text>
<text x="302" y="279.2">专业 Discipline</text>
<text x="302" y="285.4">版次 Rev</text>
</g>
<text font-size="2.1" x="167.2" y="202.3">↑ WL4 自一层 AL1 沿楼梯井引上</text>
<g font-size="2.1" fill="#333">
<text x="300" y="207.6">说明 Notes</text>
<text x="300" y="210.7">1. 依据 BS 7671:2018+A2、IET On-Site Guide；属 Part P 须由注册电工施工、测试并出具 EIC。</text>
<text x="300" y="213.8">2. 方案 B：照明 3 路——WL1 一层室内 B10、WL3 户外 B6、WL4 二层 B6（RCBO 30 mA）；线缆 1.5 mm²</text>
<text x="403.8" y="213.8">6242Y</text>
<text x="300" y="216.9">（2C+E）/ 6243Y（3C+E）。</text>
<text x="300" y="220">3. 灯具接法：每个回路字母一个吊顶接线盒 JB，灯与开关下线都回到 JB；JB 用维护式接线端子（Wago 221 / 维</text>
<text x="300" y="223.1">护可达）。</text>
<text x="300" y="226.2">4. 双控：JB→第一个开关 2C+E（COM），开关之间 3C+E（L1/L2）；三处控制中间为中途开关；所有开关线（蓝 /</text>
<text x="300" y="229.3">灰芯作火线用）套棕色套管。</text>
<text x="300" y="232.4">5. 线路走向：吊顶内沿最短正交路线，穿搁栅中线打孔（≥ 50 mm 距上下缘）；墙内只在开关正上方竖直走（安全</text>
<text x="300" y="235.5">区），埋深 &lt; 50 mm 时须 RCD 保护（已满足）。</text>
<text x="300" y="238.6">6. 卫生间灯 IP44 以上。排气扇只装无窗的卧室 4 套卫（接该卫生间灯回路，随灯开、延时关，经烟囱排风）；其</text>
<text x="300" y="241.7">他有窗房间不装。户外灯 IP65+，户外段用 SWA 或套管。</text>
<text x="300" y="244.8">7. 一层 S7 在法式门框东侧（Rev J）。二层 Rev C（照明 Rev K，2026-10-08）：S3 挪到主卧南墙（衣帽间那</text>
<text x="300" y="247.9">面墙）主卧一侧、墙中间；卧室 2 门旁 S7 装在门西侧短墙的卧室 2 一侧。</text>
</g>
<g font-size="2" fill="#222">
<text x="159.4" y="58.4">S9</text>
<text x="115" y="77.4">S4</text>
<text x="80.9" y="98.6">S3</text>
<text x="135.7" y="103.8">S</text>
<text x="136.9" y="103.8">8</text>
<text x="50.6" y="116.8">S2</text>
<text x="140.2" y="118.9">S10</text>
<text x="33.2" y="137.4">S1</text>
<text x="110.7" y="137.4">S5</text>
<text x="107" y="142.2">S7</text>
<text x="182.8" y="160.6">S13</text>
<text x="141.5" y="164.4">S11</text>
<text x="179.9" y="164.4">S12</text>
<text x="228.7" y="178.4">S14</text>
<text x="40.3" y="198.6">S6</text>
</g>
<g font-size="2">
<text x="14" y="212.5">回路与线缆表 Circuit &amp; cable schedule（长度为平面估算，另加竖向与余量）</text>
<text x="183" y="224.4">WL1 一层室内照明 feed 1.5 mm² 2C+E（B10 RCBO 30 mA，方案 B）</text>
<text x="183" y="229">WL3 户外 feed（户外段 SWA / 套管）</text>
<text x="183" y="233.6">WL4 二层 feed</text>
<text x="183" y="238.2">JB → 灯 2C+E 1.5（开关线 L 套棕色套管）</text>
<text x="183" y="242.8">JB → 开关 下线 2C+E 1.5（竖直下到开关）</text>
<text x="183" y="247.4">双控 / 中途联络线 3C+E 1.5（L1 / L2）</text>
<text x="183" y="252">吊顶接线盒 JB（字母 = 回路，维护可达 / 维护式接头）</text>
<text x="183" y="256.6">开关 S#（nG · 按键号），中心离地 1.2 m，离门框 150 mm</text>
<text x="183" y="261.2">⊗ 主灯 · ⊙ GU10 筒灯（LED ≤ 7 W）· △ 壁灯 · ◇ 地灯</text>
</g>
<g font-size="1.8" fill="#2c3e8f">
<text x="131.9" y="59.7">b</text>
<text x="89.4" y="60.7">a</text>
<text x="165.7" y="69.9">c</text>
<text x="35.5" y="125.6">g</text>
<text x="54.8" y="123.2">h</text>
<text x="102.3" y="126.9">f</text>
<text x="155.5" y="128.4">e</text>
<text x="129.3" y="149.7">d</text>
<text x="67" y="166.7">i</text>
<text x="215.5" y="165.8">l</text>
<text x="92.2" y="172.3">j</text>
<text x="168.7" y="184.9">k</text>
<text x="224.6" y="186.4">m</text>
</g>
<g font-size="1.7">
<text x="300.8" y="40.1">开关</text>
<text x="310.8" y="40.1">联数</text>
<text x="319.8" y="40.1">按键</text>
<text x="341.8" y="40.1">位置</text>
<text x="385.8" y="40.1">中途键</text>
<text x="300.8" y="43.1">S1</text>
<text x="300.8" y="46.1">S2</text>
<text x="310.8" y="43.1">1</text>
<text x="310.8" y="46.1">1</text>
<text x="319.8" y="43.1">6</text>
<text x="319.8" y="46.1">6+</text>
<text x="341.8" y="43.1">盥洗室入口墙垛正中（一门两用旁）</text>
<text x="341.8" y="46.1">西卫生间隔墙端头旁</text>
<text x="385.8" y="43.1">—</text>
<text x="385.8" y="46.1">—</text>
<text x="300.8" y="49.1">S3</text>
<text x="300.8" y="52">S4</text>
<text x="310.8" y="49.1">1</text>
<text x="310.8" y="52">2</text>
<text x="319.8" y="49.1">2</text>
<text x="319.8" y="52">10 / 11</text>
<text x="341.8" y="49.1">主卧床头板正中上方（h1360，与门口 S4 双控）</text>
<text x="341.8" y="52">主卧门旁 · F 墙转角（离墙端 150）</text>
<text x="385.8" y="49.1">—</text>
<text x="385.8" y="52">—</text>
<text x="300.8" y="55">S5</text>
<text x="300.8" y="58">S6</text>
<text x="310.8" y="55">1</text>
<text x="310.8" y="58">2</text>
<text x="319.8" y="55">5</text>
<text x="319.8" y="58">12 / 13</text>
<text x="341.8" y="55">衣帽间洞口旁 400 墙段正中</text>
<text x="341.8" y="58">卧室2 床头（C04 正上方，h850）</text>
<text x="385.8" y="55">—</text>
<text x="385.8" y="58">—</text>
<text x="300.8" y="61">S7</text>
<text x="300.8" y="63.9">S8</text>
<text x="310.8" y="61">2</text>
<text x="310.8" y="63.9">1</text>
<text x="319.8" y="61">14 / 15</text>
<text x="319.8" y="63.9">3</text>
<text x="341.8" y="61">卧室2 门旁（门西侧短墙，卧室2 一侧，锁侧）</text>
<text x="341.8" y="63.9">走廊北端</text>
<text x="385.8" y="61">—</text>
<text x="385.8" y="63.9">—</text>
<text x="300.8" y="66.9">S9</text>
<text x="300.8" y="69.9">S10</text>
<text x="310.8" y="66.9">1</text>
<text x="310.8" y="69.9">1</text>
<text x="319.8" y="66.9">1</text>
<text x="319.8" y="69.9">4</text>
<text x="341.8" y="66.9">北卫生间门外（离门洞 150）</text>
<text x="341.8" y="69.9">卧室3 门旁</text>
<text x="385.8" y="66.9">—</text>
<text x="385.8" y="69.9">—</text>
<text x="300.8" y="72.9">S11</text>
<text x="300.8" y="75.8">S12</text>
<text x="310.8" y="72.9">2</text>
<text x="310.8" y="75.8">1</text>
<text x="319.8" y="72.9">16 / 17</text>
<text x="319.8" y="75.8">7</text>
<text x="341.8" y="72.9">走廊南端 · 楼梯口</text>
<text x="341.8" y="75.8">楼梯顶 · 卧室 4 门旁（离门口 350）</text>
<text x="385.8" y="72.9">—</text>
<text x="385.8" y="75.8">中途</text>
<text x="300.8" y="78.8">S13</text>
<text x="300.8" y="81.8">S14</text>
<text x="310.8" y="78.8">1</text>
<text x="310.8" y="81.8">1</text>
<text x="319.8" y="78.8">8</text>
<text x="319.8" y="81.8">9</text>
<text x="341.8" y="78.8">卧室 4 门旁</text>
<text x="341.8" y="81.8">卧室 4 内 · 卫生间门左边（离门洞 100）</text>
<text x="385.8" y="78.8">—</text>
<text x="385.8" y="81.8">—</text>
</g>
<g font-size="1.6" fill="#2c3e8f">
<text x="105.9" y="59.2">WL4</text>
<text x="109.7" y="59.2">1.5</text>
<text x="112.4" y="59.2">2C+E</text>
<text x="144" y="58.2">WL4</text>
<text x="147.8" y="58.2">1.5</text>
<text x="150.6" y="58.2">2C+E</text>
<text x="84.6" y="91.7">WL4</text>
<text x="88.4" y="91.7">1.5</text>
<text x="91.2" y="91.7">2C+E</text>
<text x="40.4" y="121.7">WL4</text>
<text x="44.3" y="121.7">1.5</text>
<text x="47" y="121.7">2C</text>
<text x="49" y="121.7">+E</text>
<text x="137.6" y="126.9">WL4</text>
<text x="141.5" y="126.9">1.5</text>
<text x="144.2" y="126.9">2C+E</text>
<text x="50" y="143.4">WL4</text>
<text x="53.9" y="143.4">1.5</text>
<text x="56.6" y="143.4">2C+E</text>
<text x="87.1" y="148.1">WL4</text>
<text x="91" y="148.1">1.5</text>
<text x="93.7" y="148.1">2C+E</text>
<text x="110.9" y="148.2">WL4</text>
<text x="114.8" y="148.2">1.5</text>
<text x="117.5" y="148.2">2C+E</text>
<text x="74.5" y="170.8">WL4</text>
<text x="78.4" y="170.8">1.5</text>
<text x="81.1" y="170.8">2C+E</text>
<text x="220.2" y="174.6">WL4</text>
<text x="224" y="174.6">1.5</text>
<text x="226.8" y="174.6">2C+E</text>
<text x="185.4" y="184.9">WL4</text>
<text x="187.1" y="183.4">WL4</text>
<text x="189.3" y="184.9">1.5</text>
<text x="191" y="183.4">1.5</text>
<text x="192" y="184.9">2C+E</text>
<text x="193.7" y="183.4">2C+E</text>
<text x="170.6" y="196.5">WL4</text>
<text x="174.5" y="196.5">1.5</text>
<text x="177.2" y="196.5">2C+</text>
<text x="180.4" y="196.5">E</text>
</g>
<g font-size="1.6" fill="#222">
<text x="159.4" y="61.2">1</text>
<text x="160.3" y="61.2">G · 1</text>
<text x="115" y="80.2">2</text>
<text x="115.9" y="80.2">G · 10/11</text>
<text x="80.9" y="101.4">1G · 2</text>
<text x="135.7" y="106.6">1</text>
<text x="136.6" y="106.6">G · 3</text>
<text x="50.6" y="119.6">1G · 6+</text>
<text x="140.2" y="121.7">1G · 4</text>
<text x="33.2" y="140.2">1G · 6</text>
<text x="110.7" y="140.2">1G</text>
<text x="113.3" y="140.2">· 5</text>
<text x="101.5" y="145">2G · 14/15</text>
<text x="141.5" y="167.2">2G · 16/17</text>
<text x="179.9" y="167.2">1G · 7</text>
<text x="182.1" y="163.4">1G · 8</text>
<text x="228.7" y="181.2">1G · 9</text>
<text x="40.3" y="201.4">2G · 12/13</text>
</g>
<g font-size="1.6" fill="#111">
<text x="111.3" y="68">2C+E</text>
<text x="74.5" y="79.1">2C+E (COM)</text>
<text x="29.5" y="130.9">2C+E</text>
<text x="107" y="131.6">2C+E</text>
<text x="129.3" y="126.2">2C+E (COM)</text>
<text x="145.3" y="126.9">2C+E</text>
<text x="199.9" y="164.3">2C+E</text>
<text x="60.8" y="170.8">2C+E (COM)</text>
<text x="33.9" y="182.1">2C+E (COM)</text>
<text x="149.8" y="183.4">2C+E (COM)</text>
</g>
<g font-size="1.6" fill="#7a2fb5">
<text x="94.3" y="99">3C+E</text>
<text x="137.8" y="134.5">3C+E</text>
<text x="157.1" y="164.8">3C+E</text>
<text x="72.8" y="199">3C+E</text>
</g>
<g font-size="1.5">
<text x="14.8" y="216">WL</text>
<text x="22.8" y="216">回路</text>
<text x="29.8" y="216">名称</text>
<text x="85.8" y="216">灯</text>
<text x="90.8" y="216">开关</text>
<text x="114.8" y="216">控制</text>
<text x="133.8" y="216">灯线 m</text>
<text x="143.8" y="216">开关线 m</text>
<text x="14.8" y="218.7">WL4</text>
<text x="14.8" y="221.4">WL4</text>
<text x="22.8" y="218.7">a</text>
<text x="22.8" y="221.4">b</text>
<text x="29.8" y="218.7">主卧主灯 F19</text>
<text x="29.8" y="221.4">主卧主灯位（待选）</text>
<text x="85.8" y="218.7">1</text>
<text x="85.8" y="221.4">1</text>
<text x="90.8" y="218.7">S3 S4</text>
<text x="90.8" y="221.4">S4</text>
<text x="114.8" y="218.7">双控 2-way</text>
<text x="114.8" y="221.4">单控 1-way</text>
<text x="133.8" y="218.7">2</text>
<text x="133.8" y="221.4">2</text>
<text x="143.8" y="218.7">10</text>
<text x="143.8" y="221.4">4</text>
<text x="14.8" y="224.1">WL4</text>
<text x="14.8" y="226.8">WL4</text>
<text x="22.8" y="224.1">c</text>
<text x="22.8" y="226.8">d</text>
<text x="29.8" y="224.1">北卫生间筒灯</text>
<text x="29.8" y="226.8">走廊吸顶灯 F11 ×2</text>
<text x="85.8" y="224.1">1</text>
<text x="85.8" y="226.8">2</text>
<text x="90.8" y="224.1">S9</text>
<text x="90.8" y="226.8">S8 S11</text>
<text x="114.8" y="224.1">单控 1-way</text>
<text x="114.8" y="226.8">双控 2-way</text>
<text x="133.8" y="224.1">2</text>
<text x="133.8" y="226.8">4</text>
<text x="143.8" y="224.1">3</text>
<text x="143.8" y="226.8">11</text>
<text x="14.8" y="229.5">WL4</text>
<text x="14.8" y="232.2">WL4</text>
<text x="22.8" y="229.5">e</text>
<text x="22.8" y="232.2">f</text>
<text x="29.8" y="229.5">卧室3 主灯 F22</text>
<text x="29.8" y="232.2">衣帽间吸顶灯</text>
<text x="85.8" y="229.5">1</text>
<text x="85.8" y="232.2">1</text>
<text x="90.8" y="229.5">S10</text>
<text x="90.8" y="232.2">S5</text>
<text x="114.8" y="229.5">单控 1-way</text>
<text x="114.8" y="232.2">单控 1-way</text>
<text x="133.8" y="229.5">2</text>
<text x="133.8" y="232.2">2</text>
<text x="143.8" y="229.5">4</text>
<text x="143.8" y="232.2">3</text>
<text x="14.8" y="234.9">WL4</text>
<text x="14.8" y="237.7">WL4</text>
<text x="22.8" y="234.9">g</text>
<text x="22.8" y="237.7">h</text>
<text x="29.8" y="234.9">盥洗室筒灯</text>
<text x="29.8" y="237.7">西卫生间筒灯</text>
<text x="85.8" y="234.9">1</text>
<text x="85.8" y="237.7">1</text>
<text x="90.8" y="234.9">S1</text>
<text x="90.8" y="237.7">S2</text>
<text x="114.8" y="234.9">单控 1-way</text>
<text x="114.8" y="237.7">单控 1-way</text>
<text x="133.8" y="234.9">2</text>
<text x="133.8" y="237.7">2</text>
<text x="143.8" y="234.9">3</text>
<text x="143.8" y="237.7">3</text>
<text x="14.8" y="240.4">WL4</text>
<text x="14.8" y="243.1">WL4</text>
<text x="14.8" y="245.8">WL4</text>
<text x="22.8" y="240.4">i</text>
<text x="22.8" y="243.1">j</text>
<text x="22.8" y="245.8">k</text>
<text x="29.8" y="240.4">卧室2 主灯 F20</text>
<text x="29.8" y="243.1">卧室2 筒灯</text>
<text x="29.8" y="245.8">楼梯吊灯 F06（三控：一层 S6 + 二层 S11、S12）</text>
<text x="85.8" y="240.4">1</text>
<text x="85.8" y="243.1">1</text>
<text x="85.8" y="245.8">1</text>
<text x="90.8" y="240.4">S6 S7</text>
<text x="90.8" y="243.1">S6 S7</text>
<text x="90.8" y="245.8">S11 S12(中途)</text>
<text x="114.8" y="240.4">双控 2-way</text>
<text x="114.8" y="243.1">双控 2-way</text>
<text x="114.8" y="245.8">双控 2-way</text>
<text x="133.8" y="240.4">2</text>
<text x="133.8" y="243.1">2</text>
<text x="133.8" y="245.8">2</text>
<text x="143.8" y="240.4">14</text>
<text x="143.8" y="243.1">15</text>
<text x="143.8" y="245.8">9</text>
<text x="14.8" y="248.5">WL4</text>
<text x="14.8" y="251.2">WL4</text>
<text x="22.8" y="248.5">l</text>
<text x="22.8" y="251.2">m</text>
<text x="29.8" y="248.5">卧室 4 主灯 F23</text>
<text x="29.8" y="251.2">后卫生间筒灯（套卫）</text>
<text x="85.8" y="248.5">1</text>
<text x="85.8" y="251.2">1</text>
<text x="90.8" y="248.5">S13</text>
<text x="90.8" y="251.2">S14</text>
<text x="114.8" y="248.5">单控 1-way</text>
<text x="114.8" y="251.2">单控 1-way</text>
<text x="133.8" y="248.5">2</text>
<text x="133.8" y="251.2">2</text>
<text x="143.8" y="248.5">4</text>
<text x="143.8" y="251.2">3</text>
</g>
</svg>
